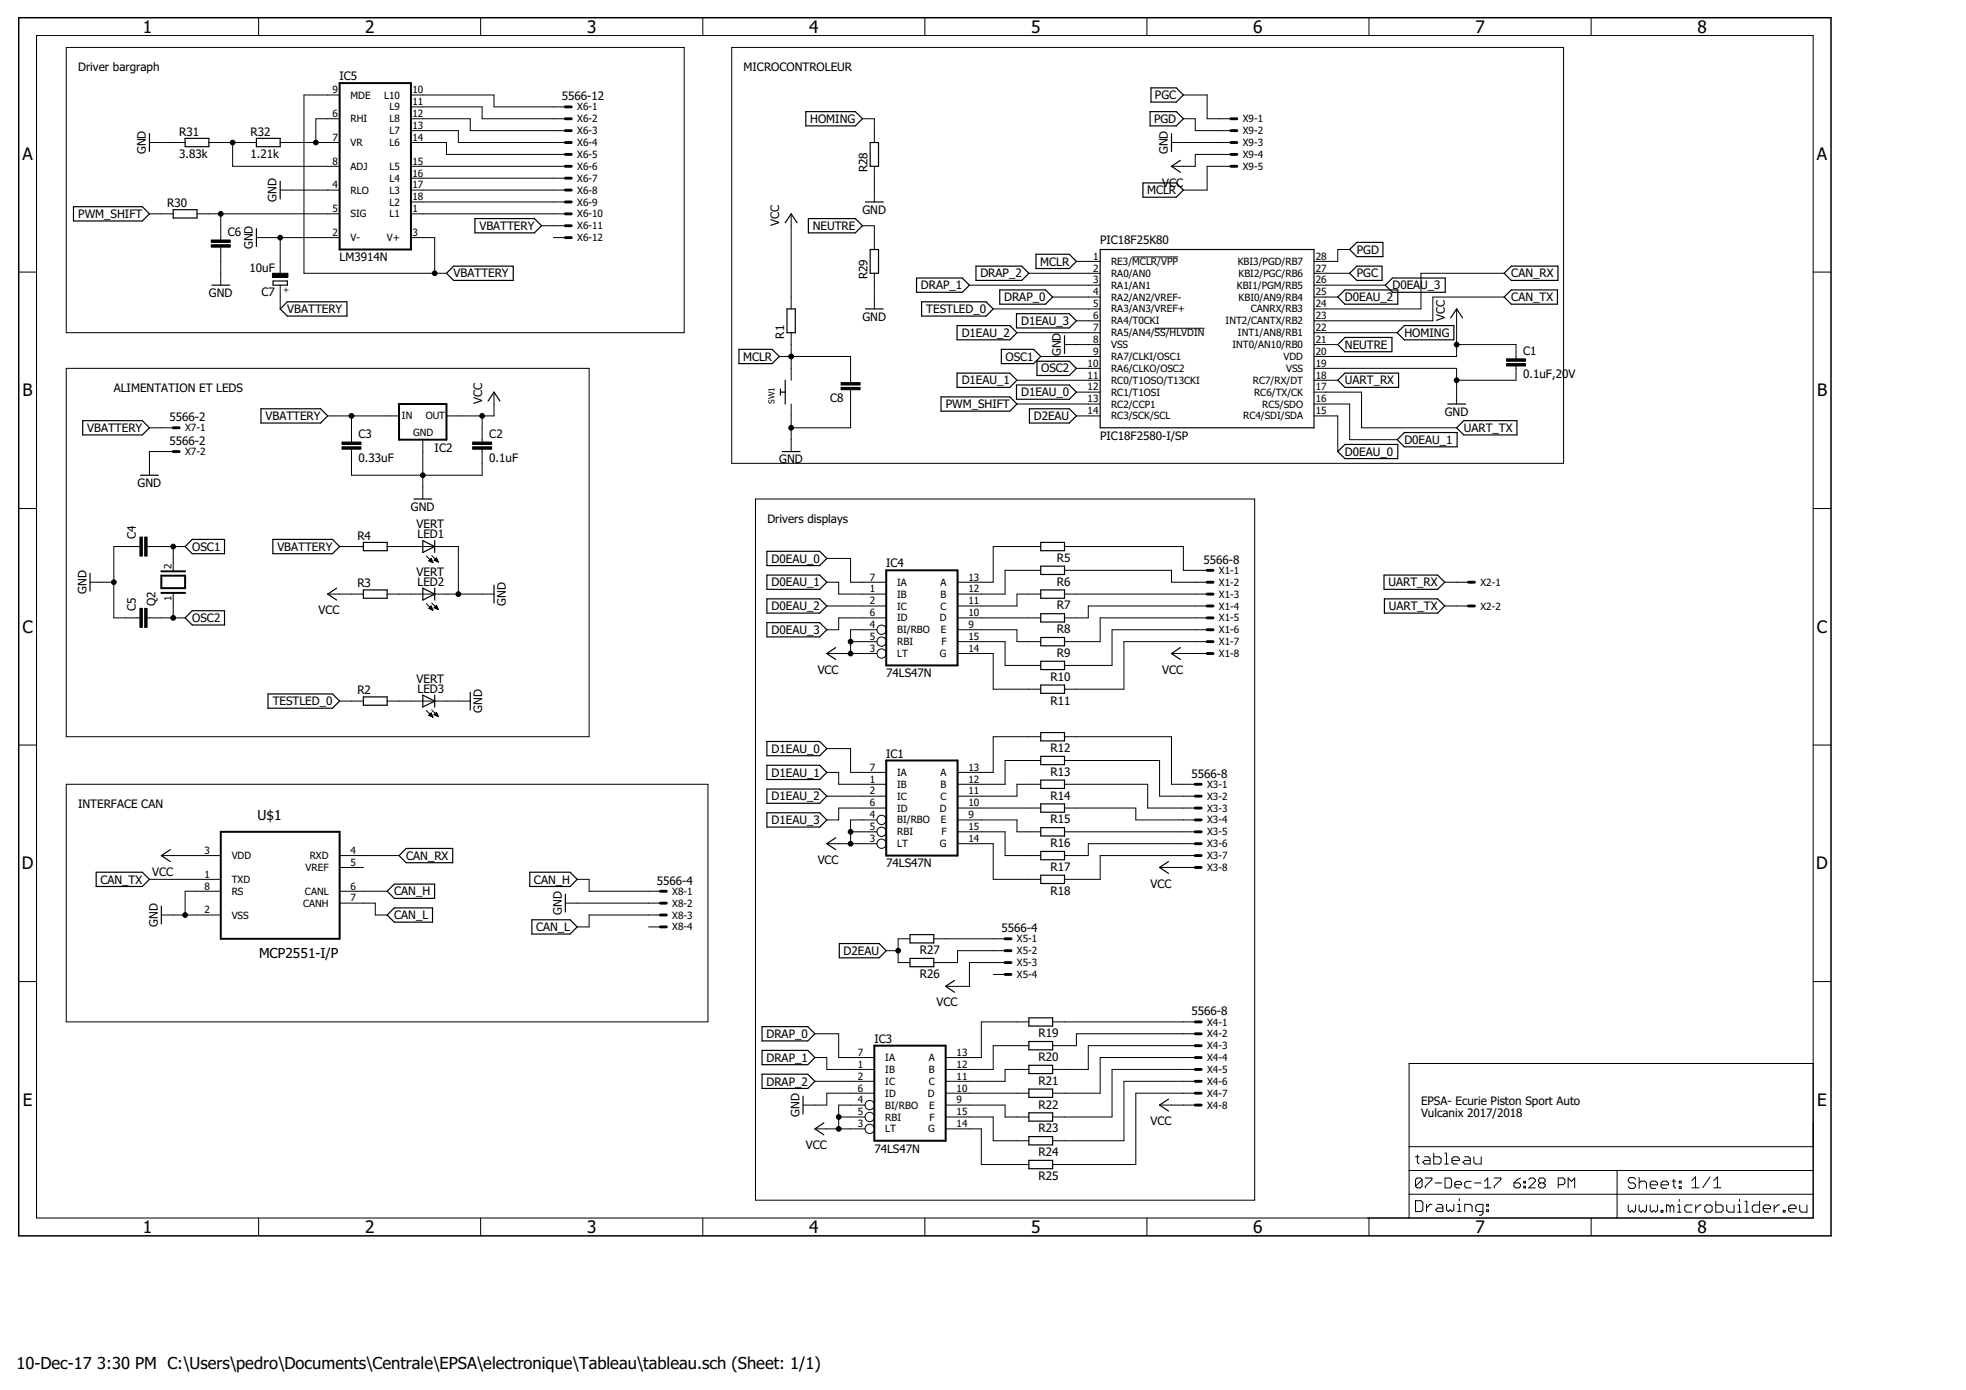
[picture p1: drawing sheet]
<svg xmlns="http://www.w3.org/2000/svg" width="420mm" height="297mm" viewBox="0 0 420 297" stroke-linecap="round" stroke-linejoin="round" font-family="sans-serif">
<g fill="none" stroke="#000" stroke-width=".21">
<path d="M7.8 7.6h379.7v252.7h-379.7zM14.2 10.1h132v61h-132zM55.3 3.8v3.8M102.7 3.8v3.8M150.2 3.8v3.8M156.4 10.1h177.8v88.9h-177.8zM197.7 3.8v3.8M245.1 3.8v3.8M292.6 3.8v3.8M340 3.8v3.8M31.9 30.5h7.7M44.6 30.5h10.2"/>
<path d="M49.7 30.5v5h22.9M59.9 30.5h12.7M72.6 20.3h-7.6v38.1h30.4M72.6 25.4h-5.1v5.1M87.8 22.8h15.2v2.6h17.8M87.8 20.3h17.8v2.5h15.2M87.8 25.4h12.7v2.5h20.3M87.8 35.5h33M87.8 30.5h7.6v2.5h25.4M87.8 27.9h10.2v2.6h22.8M87.8 38.1h33M184.3 25.4h2.6v5.1"/>
<path d="M186.9 35.5v7.7M250.4 30.5h12.7M252.9 25.4h2.5v2.5h7.7M252.9 20.3h5.1v5.1h5.1M263.1 33h-7.7v2.5h-5M263.1 35.5h-5.1v5.1h-5.1M4 58.1h3.8M31.9 45.7h5.1M42.1 45.7h30.5M47.2 45.7v5.6M47.2 52.8v8.1M54.8 50.8h17.8"/>
<path d="M59.9 40.6h12.7M59.9 50.8v7.6M87.8 40.6h33M87.8 45.7h33M87.8 43.2h33M87.8 50.8h5.1v7.6M115.7 48.2h5.1M118.3 50.8h2.5M169.1 45.7v20.3M184.3 48.2h2.6v5.1M186.9 58.4v7.6M219.9 58.4h15.2"/>
<path d="M230 55.9h5.1M242 54.9h9.8M280.8 58.4h7.6M288.4 53.3h-2.5v2.6h-5.1M321.5 58.4h-17.8v7.6h-22.9M387.5 58.1h3.8M14.2 78.7h111.7v78.7h-111.7zM59.9 60.9v5.1M166.5 76.2h15.3v5.6M169.1 71.1v10.2M207.2 60.9h27.9M212.3 66h22.8"/>
<path d="M217.3 71.1h17.8M222.4 76.2h12.7M225 63.5h10.1M227.5 73.6h7.6M230 68.6h5.1M230 78.7h5.1M246.8 70.1h10.6M280.8 60.9h15.3M280.8 63.5h5.1M280.8 71.1h17.8M280.8 73.6h5.1M280.8 78.7h30.5v7.6"/>
<path d="M311.3 73.6h12.7v3.1M311.3 66v10.2h-30.5M321.5 63.5h-15.3v5.1h-25.4M324 78.2v3.1h-12.7M31.9 91.4h5.1M37 96.5h-5.1v5.1M70 88.9h15.3M75.1 96v5.6h27.9v-5.6M75.1 88.9v5.6M90.4 94v12.6M103 88.9v5.6M105.6 83.8v5.1h-10.2"/>
<path d="M169.1 86.3v10.2M181.8 83.3v8.1h-12.7M217.3 81.3h17.8M217.3 86.3h17.8M230 83.8h5.1M230 88.9h5.1M280.8 81.3h5.1M280.8 83.8h10.2v7.6h20.3M280.8 86.3h7.6v7.7h10.2M280.8 88.9h5.1v7.6M4 108.7h3.8M29.9 116.8h-5.6v15.2h5.6"/>
<path d="M31.4 116.8h8.2M37 116.8v5.1M72.6 116.8h5.1M82.7 116.8h15.3v10.2M91.1 118.8l1.4 1.4M91.6 119.8l.5-.5 .4 .9zM91.7 119.8h.6M91.8 119.9h.6M91.8 119.7h.5M91.9 119.6h.3M92 119.4h.2M92.3 118.7l1.4 1.4"/>
<path d="M92.8 119.7l.5-.5 .4 .9zM92.8 119.7h.7M92.9 119.6h.5M92.9 119.8h.6M93 119.4h.4M93.2 119.3h.1M93.2 119.9h.4M161.5 106.6h106.6v149.9h-106.6zM176.7 119.3h5.1v5.1h7.6M222.4 116.8h-10.1v7.6h-7.7M227.5 116.8h25.4v5.1h5.1M387.5 108.7h3.8"/>
<path d="M19.2 124.4h5.1M31.4 132h8.2M37 127v5M70 127h7.7M82.7 127h22.9M91.1 129l1.4 1.4M91.6 130l.5-.5 .4 .9zM91.7 129.9h.6M91.7 130h.7M91.8 129.8h.5M91.9 129.7h.3M92 130.2h.4"/>
<path d="M92.1 129.6h.1M92.1 120h.3M92.3 128.9l1.4 1.4M92.3 130.3h.2M92.4 120.2h.1M92.8 129.9l.5-.5 .4 .9zM92.8 129.8h.7M92.9 129.9h.6M92.9 129.7h.5M93.1 129.6h.3M93.2 130h.4M93.2 129.5h.1"/>
<path d="M93.5 130.2h.1M93.5 120h.1M176.7 124.4h2.5v2.6h10.2M176.7 129.5h12.7M176.7 139.7h10.7M181.8 137.1h5.6M187.4 134.6h-5.6v5.1M189.4 132h-10.2v2.6h-2.5M204.6 132h17.8M204.6 139.7h7.7v7.6h10.1M204.6 134.6h12.7v2.5h5.1M204.6 137.1h10.2v5.1h7.6"/>
<path d="M222.4 121.9h-7.6v5.1h-10.2M222.4 127h-5.1v2.5h-12.7M227.5 127h30.5M227.5 121.9h22.9v2.5h7.6M250.4 139.7h7.6M258 129.5h-25.4v2.5h-5.1M258 132h-22.9v5.1h-7.6M258 134.6h-20.3v7.6h-10.2M258 137.1h-17.8v10.2h-12.7M308.8 124.4h5M308.8 129.5h5M4 159.2h3.8"/>
<path d="M72.6 149.8h5.1M82.7 149.8h17.8M91.1 151.8l1.4 1.4M91.6 152.9l.9 .3M91.6 152.8h.8M91.8 152.7h.5M91.9 153h.5M91.9 152.6h.3M92 152.5h.2M92.1 152.4h.1M92.1 152.4l-.5 .5M92.1 152.4l.4 .8"/>
<path d="M92.2 153.1h.2M92.3 151.7l1.4 1.4M92.4 153.2h.1M92.8 152.7h.7M92.8 152.7l.9 .4M92.8 152.7l.5-.5 .4 .9M92.9 152.6h.5M93 152.5h.4M93 152.8h.5M93.1 152.4h.2M93.3 152.3h.1M93.3 153h.3"/>
<path d="M93.6 153.1h.1M176.7 160h5.1v5.1h7.6M222.4 157.4h-10.1v7.7h-7.7M227.5 157.4h22.9v10.2h5M387.5 159.2h3.8M14.2 167.6h137.1v50.8h-137.1zM176.7 165.1h2.5v2.5h10.2M176.7 170.1h12.7M181.8 177.8h5.6M187.4 175.2h-5.6v5.1M189.4 172.7h-10.2v2.5h-2.5M204.6 177.8h10.2v5h7.6"/>
<path d="M204.6 175.2h12.7v2.6h5.1M204.6 172.7h17.8M222.4 162.5h-7.6v5.1h-10.2M222.4 167.6h-5.1v2.5h-12.7M227.5 167.6h17.8v5.1h10.1M227.5 162.5h20.3v7.6h7.6M227.5 172.7h15.2v2.5h12.7M227.5 177.8h27.9M31.9 187.9h15.3M34.5 182.8h12.7M34.5 195.5h12.7M47.2 190.5h-7.6v5"/>
<path d="M72.6 182.8h12.7M72.6 190.5h10.1M72.6 193h7.6v2.5h2.5M72.6 185.4h5.1M120.8 193h20.3M123.4 187.9h2.5v2.6h15.2M138.6 198.1h2.5M141.1 195.5h-15.2v2.6h-2.5M176.7 180.3h10.7M204.6 180.3h7.7v7.6h10.1M247.8 185.4h7.6M255.4 180.3h-22.8v2.5h-5.1"/>
<path d="M255.4 182.8h-20.3v5.1h-7.6M4 209.8h3.8M189.4 203.2h2.5M194.5 200.6h-2.6v5.1h2.6M199.6 200.6h15.2M212.3 208.2h2.5M214.8 203.2h-10.2v2.5h-5M214.8 205.7h-7.6v5.1h-5.1M219.9 218.4h-10.2v7.6h-7.6M225 218.4h30.4M387.5 209.8h3.8M174.2 226h2.5v2.5h10.2"/>
<path d="M174.2 231.1h12.7M174.2 220.9h5v5.1h7.7M179.2 238.7h5.7M184.9 236.2h-5.7v5M186.9 233.6h-10.2v2.6h-5.1M202.1 236.2h12.7v2.5h5.1M202.1 238.7h10.2v5.1h7.6M202.1 233.6h17.8M219.9 223.5h-7.6v5h-10.2M219.9 228.5h-5.1v2.6h-12.7M247.8 236.2h7.6M255.4 223.5h-22.8v5h-7.6"/>
<path d="M255.4 228.5h-17.7v10.2h-12.7M255.4 231.1h-15.2v12.7h-15.2M255.4 226h-20.3v7.6h-10.1M255.4 233.6h-12.7v15.3h-17.7M255.4 220.9h-25.4v2.6h-5M387.5 227.3h-86.4v33M174.2 241.2h10.7M202.1 241.2h7.6v7.7h10.2M301.1 255.2h86.4M301.1 250.1h86.4M301.1 245h86.4M302.5 247.2h.8"/>
<path d="M302.5 256.6h1.2l.4 .4v1.5l-.4 .4h-1.2zM302.9 246.8v1.6l.4 .4M303.9 252.1l-.3-.4h-.7l-.4 .4v1.4M303.9 252.1v1.4l-.3 .4h-.7l-.4-.4M303.9 252.1l-1.4 1.4M304.5 247.2h.7l.4 .4v1.2h-1.1l-.4-.4 .4-.4h1.1M304.6 251.7h1.4v.4l-1.4 1.4v.4M304.9 257.4v1.5M306 257.4h-.4l-.7 .7M306.4 246.4v2.4h1.2l.4-.4v-.8l-.4-.4h-1.2M306.7 252.8h1.4M307.2 257.4h.8l.4 .3v1.2h-1.2l-.4-.4 .4-.4h1.2"/>
<path d="M308.8 248.8h.7M308.8 246.4h.3v2.4M308.8 251.7h1.1l.3 .4v1.4l-.3 .4h-1.1zM309.1 257.4v1.1l.4 .4 .4-.4 .4 .4 .4-.4v-1.1M310.3 248h1.6v-.4l-.4-.4h-.8l-.4 .4v.8l.4 .4h.8M310.9 253.2h1.4v-.4l-.3-.3h-.7l-.4 .3v.7l.4 .4h.7M311.5 257.4h.4v1.5M311.5 258.9h.8M311.9 256.2v.4M313 247.2h.8l.4 .4v1.2h-1.2l-.3-.4 .3-.4h1.2M313 258.9v-1.5h1.2l.4 .3v1.2M314.4 252.5h-1l-.4 .3v.7l.4 .4h1"/>
<path d="M315 247.2v1.2l.4 .4h1.1v-1.6M315.1 252.8h1.4M316.9 258.9h-1.1l-.4-.4v-.8l.4-.3h1.1v1.9l-.4 .4h-.3M317.2 253.9h1.4M317.2 252.5l.7-.8v2.2M317.7 258.5h.4v.4h-.4zM317.7 257.4h.4v.3h-.4zM319.3 251.7h1.4v.4l-1.4 1.4v.4M323.6 252.8h1l.4 .4v.3l-.4 .4h-.7l-.3-.4zM325 251.7l-.7 .4-.7 .7M325.6 253.5h.4v.4h-.4zM325.6 252.5h.4v.3h-.4z"/>
<path d="M326.7 252.1l.4-.4h.7l.3 .4v.4l-1.4 1.4h1.4M329.2 252.8l-.4-.3v-.4l.4-.4h.7l.3 .4v.4l-.3 .3M329.2 252.8l-.4 .4v.3l.4 .4h.7l.3-.4v-.3l-.3-.4M329.2 252.8h.7M333 253.2h1.1l.3-.4v-.7l-.3-.4h-1.1v2.2M335.1 253.9v-2.2l.7 .8 .7-.8v2.2M345.6 250.1v10.2M348 257.5v1.2l.4 .3 .4-.3 .3 .3 .4-.3v-1.2M349.5 252l-.4-.4h-.7l-.4 .4v.4l.4 .4h.7l.4 .4v.4l-.4 .4h-.7l-.4-.4M350.3 251.6v2.4M350.3 257.5v1.2l.4 .3 .4-.3 .4 .3 .4-.3v-1.2M350.3 252.8l.4-.4h.8l.4 .4v1.2"/>
<path d="M352.7 253.2h1.5v-.4l-.4-.4h-.8l-.3 .4v.8l.3 .4h.8M352.7 257.5v1.2l.3 .3 .4-.3 .4 .3 .4-.3v-1.2M355 253.2h1.6v-.4l-.4-.4h-.8l-.4 .4v.8l.4 .4h.8M355 258.7h.4v.3h-.4zM356.9 257.9l-.3-.4h-.4v1.5M356.9 257.9l.4-.4 .4 .4v1.1M356.9 257.9v1.1M357.3 252.4h.8M357.7 252v1.6l.4 .4M358.5 257.5h.4v1.5M358.5 259h.8M358.9 252.4h.4v.4h-.4z"/>
<path d="M358.9 253.6h.4v.4h-.4zM358.9 256.3v.4M361.6 253.8h1.5M361.6 252.3l.8-.8v2.3M361.6 257.5h-1.2l-.3 .4v.8l.3 .3h1.2M362.4 257.5v1.5M363.6 257.5h-.4l-.8 .8M364.3 257.9l.4-.4h.8l.4 .4v.8l-.4 .3h-.8l-.4-.3zM365.5 251.5l-1.6 2.3M366.2 253.8h1.6M366.2 252.3l.8-.8v2.3M366.7 256.7v2.3h1.2l.3-.3v-.8l-.3-.4h-1.2"/>
<path d="M369 257.5v1.2l.4 .3h1.2v-1.5M371.4 259h.8M371.4 257.5h.4v1.5M371.8 256.3v.4M372.9 259h.8M372.9 256.7h.4v2.3M376 256.7v2.3h-1.1l-.4-.3v-.8l.4-.4h1.1M376.8 258.3h1.6v-.4l-.4-.4h-.8l-.4 .4v.8l.4 .3h.8M379.2 257.5v1.5M380.3 257.5h-.4l-.7 .8M381.1 258.7h.4v.3h-.4zM382.3 258.3h1.5v-.4l-.3-.4h-.8l-.4 .4v.8l.4 .3h.8"/>
<path d="M384.6 257.5v1.2l.4 .3h1.2v-1.5M55.3 260.3v3.8M102.7 260.3v3.8M150.2 260.3v3.8M197.7 260.3v3.8M245.1 260.3v3.8M292.6 260.3v3.8M340 260.3v3.8"/>
<circle cx="188.4" cy="139.7" r=".99"/>
<circle cx="188.4" cy="137.1" r=".99"/>
<circle cx="188.4" cy="134.6" r=".99"/>
<circle cx="188.4" cy="175.2" r=".99"/>
<circle cx="188.4" cy="177.8" r=".99"/>
<circle cx="188.4" cy="180.3" r=".99"/>
<circle cx="185.9" cy="236.2" r=".99"/>
<circle cx="185.9" cy="238.7" r=".99"/>
<circle cx="185.9" cy="241.2" r=".99"/>
</g>
<g fill="none" stroke="#000" stroke-width=".25">
<path d="M246 18.8h5.4l1.5 1.5-1.5 1.5h-5.4zM31.9 28.6v3.8M39.6 29.6h5v1.7h-5zM54.8 29.6h5.1v1.7h-5.1zM59.9 38.7v3.8M172.2 23.9h10.6l1.5 1.5-1.5 1.5h-10.6zM186 30.5h1.7v5h-1.7zM244.3 39.1h7.1l1.5 1.5-1.5 1.5h-7.1zM245.8 23.9h5.6l1.5 1.5-1.5 1.5h-5.6zM250.4 28.6v3.8M252.3 34.3l-1.9 1.2 1.9 1.3M15.7 44.2h14.7l1.5 1.5-1.5 1.5h-14.7z"/>
<path d="M37 44.8h5.1v1.8h-5.1zM54.8 48.9v3.8M96.9 56.9h12.8v3h-12.8l-1.5-1.5zM101.5 46.7h12.7l1.5 1.5-1.5 1.6h-12.7zM167.8 47.6l1.3-1.9 1.2 1.9M172.8 46.7h10l1.5 1.5-1.5 1.6h-10zM185 43.2h3.8M186 53.3h1.7v5.1h-1.7zM195.9 59.4h9.8l1.5 1.5-1.5 1.6h-9.8zM208.6 56.9h9.8l1.5 1.5-1.5 1.5h-9.8zM221.4 54.3h7.1l1.5 1.6-1.5 1.5h-7.1zM235.1 53.3h45.7v38.1h-45.7z"/>
<path d="M288.4 53.3l1.6-1.5h5.6v3h-5.6zM290 56.9h5.4v3h-5.4l-1.6-1.5zM297.6 59.4h11.3v3.1h-11.3l-1.5-1.6zM321.5 58.4l1.5-1.5h10v3h-10zM45.3 60.9h3.8M58.4 60h3v.9h-3zM59.9 66l1.5-1.5h12.7v3h-12.7zM157.9 74.7h7.1l1.5 1.5-1.5 1.5h-7.1zM168.2 66h1.8v5.1h-1.8zM185 66h3.8M197 64.5h13.7l1.6 1.5-1.6 1.5h-13.7zM204.5 69.6h11.3l1.5 1.5-1.5 1.5h-11.3z"/>
<path d="M204.5 79.7h11.3l1.5 1.6-1.5 1.5h-11.3zM213.7 62h9.7l1.6 1.5-1.6 1.5h-9.7zM214 74.7h6.9l1.5 1.5-1.5 1.5h-6.9zM217.2 67h11.3l1.5 1.6-1.5 1.5h-11.3zM221.6 77.2h6.9l1.5 1.5-1.5 1.5h-6.9zM227.5 71.7v3.8M285.9 73.6l1.5-1.5h10.1v3.1h-10.1zM287.4 62h11.3v3h-11.3l-1.5-1.5zM298.6 71.1l1.5-1.5h10.6v3h-10.6zM310 67.9l1.3-1.9 1.3 1.9M321.5 63.5l1.5-1.5h9.8v3h-9.8zM17.7 89.9h12.7l1.5 1.5-1.5 1.5h-12.7z"/>
<path d="M55.8 87.4h12.7l1.5 1.5-1.5 1.5h-12.7zM104.3 85.7l1.3-1.9 1.2 1.9M166.8 83.2v1.2M166.8 83.8h1M167.2 96.5h3.8M167.8 81.3v5M201.1 84.8h14.7l1.5 1.5-1.5 1.6h-14.7zM217.2 82.3h11.3l1.5 1.5-1.5 1.5h-11.3zM220 87.4h8.5l1.5 1.5-1.5 1.5h-8.5zM285.9 96.5l1.5-1.5h11.3v3h-11.3zM285.9 81.3l1.5-1.6h11.5v3.1h-11.5zM298.6 94l1.5-1.6h11.3v3.1h-11.3z"/>
<path d="M309.4 86.3h3.8M311.3 91.4l1.5-1.5h11.4v3h-11.4zM30 101.6h3.8M39.6 116.8l1.5-1.5h6.9v3h-6.9zM58.3 115.3h12.8l1.5 1.5-1.5 1.5h-12.8zM77.7 115.9h5v1.8h-5zM88.5 106.6h3.8M90.4 115.5l2.5 1.3-2.5 1.3zM92.9 115.5v2.6M163.9 117.8h11.3l1.5 1.5-1.5 1.6h-11.3zM222.4 115.9h5.1v1.8h-5.1zM19.2 122.5v3.8"/>
<path d="M39.6 132l1.5-1.5h6.9v3.1h-6.9zM71.9 125.7l-1.9 1.3 1.9 1.2M77.7 126.1h5v1.7h-5zM90.4 125.7l2.5 1.3-2.5 1.2zM92.9 125.7v2.5M105.6 125.1v3.8M163.9 133.1h11.3l1.5 1.5-1.5 1.5h-11.3zM163.9 122.9h11.3l1.5 1.5-1.5 1.5h-11.3zM163.9 128h11.3l1.5 1.5-1.5 1.5h-11.3zM178.6 138.4l-1.9 1.3 1.9 1.2M222.4 121h5.1v1.8h-5.1zM222.4 126.1h5.1v1.7h-5.1z"/>
<path d="M222.4 131.1h5.1v1.8h-5.1zM222.4 136.2h5.1v1.8h-5.1zM252.3 138.4l-1.9 1.3 1.9 1.2M295.8 122.9h11.4l1.6 1.5-1.6 1.5h-11.4zM295.9 128h11.3l1.6 1.5-1.6 1.5h-11.3zM57.3 148.3h13.8l1.5 1.5-1.5 1.5h-13.8zM77.7 148.9h5v1.8h-5zM90.4 148.5l2.5 1.3-2.5 1.3zM92.9 148.5v2.6M100.5 147.9v3.8M163.9 158.5h11.3l1.5 1.5-1.5 1.5h-11.3zM222.4 141.3h5.1v1.8h-5.1z"/>
<path d="M222.4 146.4h5.1v1.8h-5.1zM222.4 156.5h5.1v1.8h-5.1zM163.9 163.5h11.3l1.5 1.6-1.5 1.5h-11.3zM163.9 168.6h11.3l1.5 1.5-1.5 1.6h-11.3zM163.9 173.7h11.3l1.5 1.5-1.5 1.5h-11.3zM178.6 179l-1.9 1.3 1.9 1.3M222.4 161.6h5.1v1.8h-5.1zM222.4 166.7h5.1v1.8h-5.1zM222.4 171.8h5.1v1.8h-5.1zM222.4 176.9h5.1v1.7h-5.1zM20.6 186.4h9.8l1.5 1.5-1.5 1.5h-9.8zM34.5 193.6v3.8"/>
<path d="M36.4 181.6l-1.9 1.2 1.9 1.3M82.7 190.5l1.6-1.6h8.6v3.1h-8.6zM82.7 195.5l1.6-1.5h8.1v3.1h-8.1zM85.3 182.8l1.5-1.5h10v3.1h-10zM113.2 186.4h8.6l1.6 1.5-1.6 1.5h-8.6zM113.7 196.6h8.1l1.6 1.5-1.6 1.5h-8.1zM120.8 191.1v3.8M194.5 199.7h5.1v1.8h-5.1zM222.4 181.9h5.1v1.8h-5.1zM222.4 187h5.1v1.8h-5.1zM249.7 184.1l-1.9 1.3 1.9 1.2M162.9 219.4h9.7l1.6 1.5-1.6 1.5h-9.7z"/>
<path d="M179.4 201.6h8.5l1.5 1.6-1.5 1.5h-8.5zM194.5 204.8h5.1v1.8h-5.1zM204 209.5l-1.9 1.3 1.9 1.2M219.9 217.5h5.1v1.8h-5.1zM162.9 224.5h9.7l1.6 1.5-1.6 1.5h-9.7zM162.9 229.6h9.7l1.6 1.5-1.6 1.5h-9.7zM171.6 234.3v3.8M176.1 240l-1.9 1.2 1.9 1.3M219.9 222.6h5.1v1.7h-5.1zM219.9 227.6h5.1v1.8h-5.1zM219.9 232.7h5.1v1.8h-5.1zM219.9 237.8h5.1v1.8h-5.1z"/>
<path d="M249.7 234.9l-1.9 1.3 1.9 1.2M219.9 242.9h5.1v1.8h-5.1zM219.9 248h5.1v1.7h-5.1z"/>
</g>
<g fill="#000" stroke="#000" stroke-width=".21">
<path d="M45.1 52.3h4.1v.5h-4.1zM45.1 51.3h4.1v.5h-4.1zM58.2 58.4h3.3v.9h-3.3zM322 77.7h4v.5h-4zM322 76.7h4v.5h-4zM73.1 95.5h4.1v.5h-4.1zM73.1 94.5h4.1v.5h-4.1zM101 95.5h4.1v.5h-4.1zM101 94.5h4.1v.5h-4.1zM179.7 81.8h4.1v.5h-4.1zM179.7 82.8h4.1v.5h-4.1zM29.9 114.8h.5v4h-.5z"/>
<path d="M30.9 114.8h.5v4h-.5zM29.9 130h.5v4.1h-.5zM30.9 130h.5v4.1h-.5z"/>
</g>
<path d="M72.6 17.8h15.2v35.5h-15.2zM85.3 86.3h10.1v7.7h-10.1zM34.5 123h5.1v2.7h-5.1zM34.5 122.1h5.1M34.5 126.7h5.1M189.4 121.9h15.2v20.3h-15.2zM47.2 177.8h25.4v22.8h-25.4zM189.4 162.5h15.2v20.3h-15.2zM186.9 223.5h15.2v20.3h-15.2z" fill="none" stroke="#000" stroke-width=".42"/>
<g fill="none" stroke="#000" stroke-width=".61">
<path d="M120.8 22.8h1.3M120.8 25.4h1.3M120.8 27.9h1.3M120.8 30.5h1.3M120.8 33h1.3M120.8 35.5h1.3M120.8 38.1h1.3M263.1 25.4h1.2M263.1 27.9h1.2M263.1 30.5h1.2M263.1 33h1.2M263.1 35.5h1.2"/>
<path d="M120.8 40.6h1.3M120.8 43.2h1.3M120.8 45.7h1.3M120.8 48.2h1.3M120.8 50.8h1.3M37 91.4h1.3M37 96.5h1.3M258 121.9h1.2M258 124.4h1.2M258 127h1.2M258 129.5h1.2M258 132h1.2"/>
<path d="M258 134.6h1.2M258 137.1h1.2M258 139.7h1.2M313.8 124.4h1.3M313.8 129.5h1.3M255.4 167.6h1.3M255.4 170.1h1.3M255.4 172.7h1.3M255.4 175.2h1.3M255.4 177.8h1.3M141.1 190.5h1.3M141.1 193h1.3"/>
<path d="M141.1 195.5h1.3M141.1 198.1h1.3M255.4 180.3h1.3M255.4 182.8h1.3M255.4 185.4h1.3M214.8 200.6h1.3M214.8 203.2h1.3M214.8 205.7h1.3M214.8 208.2h1.3M255.4 218.4h1.3M255.4 220.9h1.3M255.4 223.5h1.3"/>
<path d="M255.4 226h1.3M255.4 228.5h1.3M255.4 231.1h1.3M255.4 233.6h1.3M255.4 236.2h1.3"/>
</g>
<path d="M4 3.8h387.3v260.3h-387.3z" fill="none" stroke="#000" stroke-width=".32"/>
<g fill="#000" stroke="#000" stroke-width=".21">
<circle cx="49.7" cy="30.5" r=".51"/>
<circle cx="67.5" cy="30.5" r=".51"/>
<circle cx="47.2" cy="45.7" r=".51"/>
<circle cx="59.9" cy="50.8" r=".51"/>
<circle cx="92.9" cy="58.4" r=".51"/>
<circle cx="169.1" cy="76.2" r=".51"/>
<circle cx="311.3" cy="73.6" r=".51"/>
<circle cx="75.1" cy="88.9" r=".51"/>
<circle cx="103" cy="88.9" r=".51"/>
<circle cx="169.1" cy="91.4" r=".51"/>
<circle cx="311.3" cy="81.3" r=".51"/>
<circle cx="37" cy="116.8" r=".51"/>
<circle cx="90.4" cy="101.6" r=".51"/>
<circle cx="24.3" cy="124.4" r=".51"/>
<circle cx="37" cy="132" r=".51"/>
<circle cx="98" cy="127" r=".51"/>
<circle cx="181.8" cy="139.7" r=".51"/>
<circle cx="181.8" cy="137.1" r=".51"/>
<circle cx="181.8" cy="177.8" r=".51"/>
<circle cx="39.6" cy="195.5" r=".51"/>
<circle cx="181.8" cy="180.3" r=".51"/>
<circle cx="191.9" cy="203.2" r=".51"/>
<circle cx="179.2" cy="238.7" r=".51"/>
<circle cx="179.2" cy="241.2" r=".51"/>
</g>
<g font-size="3.7">
<text x="30.5" y="7">1</text>
<text x="78" y="7">2</text>
<text x="125.5" y="7">3</text>
<text x="172.9" y="7">4</text>
<text x="220.4" y="7">5</text>
<text x="267.8" y="7">6</text>
<text x="315.3" y="7">7</text>
<text x="362.8" y="7">8</text>
<text x="4.8" y="34.2">A</text>
<text x="388.3" y="34.2">A</text>
<text x="4.8" y="84.7">B</text>
<text x="388.3" y="84.7">B</text>
<text x="4.8" y="135.2">C</text>
<text x="388.3" y="135.2">C</text>
<text x="4.7" y="185.8">D</text>
<text x="388.2" y="185.8">D</text>
<text x="4.9" y="236.3">E</text>
<text x="388.4" y="236.3">E</text>
<text x="30.5" y="263.5">1</text>
<text x="78" y="263.5">2</text>
<text x="125.5" y="263.5">3</text>
<text x="172.9" y="263.5">4</text>
<text x="220.4" y="263.5">5</text>
<text x="267.8" y="263.5">6</text>
<text x="315.3" y="263.5">7</text>
<text x="362.8" y="263.5">8</text>
</g>
<g font-size="3.5">
<text x="3.5" y="292.5">10-Dec-17</text>
<text x="20.8" y="292.5">3:30 PM C:\Users\pedro\Documents\Centrale\EPSA\electronique\Tableau\tableau.sch (Sheet: 1/1)</text>
</g>
<g font-size="2.9">
<text x="55" y="175.1">U$1</text>
<text x="55.4" y="204.7">MCP2551-I/P</text>
</g>
<g font-size="2.5">
<text x="16.7" y="15.2">Driver bargraph</text>
<text x="72.6" y="17.1">IC5</text>
<text x="158.9" y="15.2">MICROCONTROLEUR</text>
<text x="120.1" y="21.4">5566-12</text>
<text x="246.8" y="21.2">PGC</text>
<text x="38.3" y="29">R31</text>
<text x="53.5" y="29">R32</text>
<text x="173.1" y="26.3">HOMING</text>
<text x="246.6" y="26.3">PGD</text>
<text x="31.2" y="33" transform="rotate(-90 31.2 33)">GND</text>
<text x="38.3" y="33.8">3.83k</text>
<text x="53.5" y="33.8">1.21k</text>
<text x="249.6" y="33" transform="rotate(-90 249.6 33)">GND</text>
<text x="185.4" y="36.8" transform="rotate(-90 185.4 36.8)">R28</text>
<text x="245.1" y="41.5">MCLR</text>
<text x="248.4" y="39.9">VCC</text>
<text x="16.7" y="46.6">PWM_SHIFT</text>
<text x="35.7" y="44.2">R30</text>
<text x="59.1" y="43.1" transform="rotate(-90 59.1 43.1)">GND</text>
<text x="184.3" y="45.7">GND</text>
<text x="48.7" y="50.4">C6</text>
<text x="54" y="53.3" transform="rotate(-90 54 53.3)">GND</text>
<text x="102.5" y="49.1">VBATTERY</text>
<text x="166.5" y="48.2" transform="rotate(-90 166.5 48.2)">VCC</text>
<text x="173.7" y="49.1">NEUTRE</text>
<text x="235.1" y="52">PIC18F25K80</text>
<text x="53.3" y="58.1">10uF</text>
<text x="72.6" y="55.9">LM3914N</text>
<text x="97" y="59.3">VBATTERY</text>
<text x="185.4" y="59.7" transform="rotate(-90 185.4 59.7)">R29</text>
<text x="209.5" y="59.3">DRAP_2</text>
<text x="222.3" y="56.7">MCLR</text>
<text x="290" y="59.3">PGC</text>
<text x="290" y="54.2">PGD</text>
<text x="323" y="59.3">CAN_RX</text>
<text x="44.6" y="63.5">GND</text>
<text x="55.9" y="63.2">C7</text>
<text x="196.8" y="61.8">DRAP_1</text>
<text x="214.6" y="64.4">DRAP_0</text>
<text x="287.4" y="64.4">D0EAU_2</text>
<text x="297.6" y="61.8">D0EAU_3</text>
<text x="323" y="64.4">CAN_TX</text>
<text x="61.4" y="66.9">VBATTERY</text>
<text x="184.3" y="68.6">GND</text>
<text x="198" y="66.9">TESTLED_0</text>
<text x="205.5" y="72">D1EAU_2</text>
<text x="218.2" y="69.4">D1EAU_3</text>
<text x="300.1" y="72">HOMING</text>
<text x="308.8" y="68.6" transform="rotate(-90 308.8 68.6)">VCC</text>
<text x="158.8" y="77.1">MCLR</text>
<text x="167.6" y="72.4" transform="rotate(-90 167.6 72.4)">R1</text>
<text x="214.9" y="77.1">OSC1</text>
<text x="226.7" y="76.1" transform="rotate(-90 226.7 76.1)">GND</text>
<text x="287.4" y="74.5">NEUTRE</text>
<text x="325.5" y="75.8">C1</text>
<text x="24.3" y="83.8">ALIMENTATION ET LEDS</text>
<text x="205.5" y="82.1">D1EAU_1</text>
<text x="222.5" y="79.6">OSC2</text>
<text x="287.4" y="82.1">UART_RX</text>
<text x="325.5" y="80.9">0.1uF,20V</text>
<text x="56.7" y="89.8">VBATTERY</text>
<text x="103" y="86.3" transform="rotate(-90 103 86.3)">VCC</text>
<text x="177.4" y="85.9">C8</text>
<text x="202.1" y="87.2">PWM_SHIFT</text>
<text x="218.2" y="84.7">D1EAU_0</text>
<text x="220.9" y="89.8">D2EAU</text>
<text x="308.8" y="88.9">GND</text>
<text x="18.6" y="92.3">VBATTERY</text>
<text x="36.3" y="90">5566-2</text>
<text x="36.3" y="95.1">5566-2</text>
<text x="76.6" y="93.6">C3</text>
<text x="104.6" y="93.6">C2</text>
<text x="235.1" y="93.9">PIC18F2580-I/SP</text>
<text x="300.1" y="94.8">D0EAU_1</text>
<text x="312.8" y="92.3">UART_TX</text>
<text x="76.6" y="98.6">0.33uF</text>
<text x="92.9" y="96.5">IC2</text>
<text x="104.6" y="98.6">0.1uF</text>
<text x="166.5" y="99">GND</text>
<text x="287.4" y="97.4">D0EAU_0</text>
<text x="29.4" y="104.1">GND</text>
<text x="87.8" y="109.2">GND</text>
<text x="89" y="112.9">VERT</text>
<text x="164" y="111.7">Drivers displays</text>
<text x="29" y="115.3" transform="rotate(-90 29 115.3)">C4</text>
<text x="41.1" y="117.7">OSC1</text>
<text x="59.3" y="117.7">VBATTERY</text>
<text x="76.4" y="115.3">R4</text>
<text x="89.2" y="115">LED1</text>
<text x="76.4" y="125.5">R3</text>
<text x="89" y="123">VERT</text>
<text x="89.2" y="125.2">LED2</text>
<text x="164.9" y="120.2">D0EAU_0</text>
<text x="164.9" y="125.3">D0EAU_1</text>
<text x="189.4" y="121.2">IC4</text>
<text x="225.9" y="120.1">R5</text>
<text x="225.9" y="125.2">R6</text>
<text x="257.2" y="120.5">5566-8</text>
<text x="296.7" y="125.3">UART_RX</text>
<text x="18.5" y="126.9" transform="rotate(-90 18.5 126.9)">GND</text>
<text x="29" y="130.5" transform="rotate(-90 29 130.5)">C5</text>
<text x="33.2" y="129.5" transform="rotate(-90 33.2 129.5)">Q2</text>
<text x="68.1" y="131.3">VCC</text>
<text x="108.1" y="129.5" transform="rotate(-90 108.1 129.5)">GND</text>
<text x="164.9" y="130.4">D0EAU_2</text>
<text x="225.9" y="130.2">R7</text>
<text x="296.8" y="130.4">UART_TX</text>
<text x="41.1" y="132.9">OSC2</text>
<text x="164.9" y="135.5">D0EAU_3</text>
<text x="225.9" y="135.3">R8</text>
<text x="174.8" y="144">VCC</text>
<text x="225.9" y="140.4">R9</text>
<text x="248.4" y="144">VCC</text>
<text x="76.4" y="148.3">R2</text>
<text x="89" y="145.9">VERT</text>
<text x="89.2" y="148">LED3</text>
<text x="189.4" y="144.7">74LS47N</text>
<text x="224.5" y="145.5">R10</text>
<text x="58.3" y="150.7">TESTLED_0</text>
<text x="103" y="152.4" transform="rotate(-90 103 152.4)">GND</text>
<text x="224.5" y="150.6">R11</text>
<text x="164.9" y="160.9">D1EAU_0</text>
<text x="189.4" y="161.9">IC1</text>
<text x="224.5" y="160.7">R12</text>
<text x="164.9" y="165.9">D1EAU_1</text>
<text x="224.5" y="165.8">R13</text>
<text x="254.7" y="166.2">5566-8</text>
<text x="16.7" y="172.7">INTERFACE CAN</text>
<text x="164.9" y="171">D1EAU_2</text>
<text x="224.5" y="170.9">R14</text>
<text x="164.9" y="176.1">D1EAU_3</text>
<text x="224.5" y="176">R15</text>
<text x="86.8" y="183.7">CAN_RX</text>
<text x="174.8" y="184.6">VCC</text>
<text x="189.4" y="185.4">74LS47N</text>
<text x="224.5" y="181">R16</text>
<text x="21.5" y="188.8">CAN_TX</text>
<text x="32.5" y="187.2">VCC</text>
<text x="84.3" y="191.3">CAN_H</text>
<text x="114.1" y="188.8">CAN_H</text>
<text x="140.4" y="189.1">5566-4</text>
<text x="224.5" y="186.1">R17</text>
<text x="224.5" y="191.2">R18</text>
<text x="245.9" y="189.7">VCC</text>
<text x="84.3" y="196.4">CAN_L</text>
<text x="120.1" y="195.5" transform="rotate(-90 120.1 195.5)">GND</text>
<text x="33.7" y="198" transform="rotate(-90 33.7 198)">GND</text>
<text x="114.6" y="199">CAN_L</text>
<text x="196.6" y="203.9">R27</text>
<text x="214" y="199.2">5566-4</text>
<text x="180.3" y="204">D2EAU</text>
<text x="196.6" y="209">R26</text>
<text x="200.1" y="215.1">VCC</text>
<text x="163.8" y="221.8">DRAP_0</text>
<text x="222" y="221.7">R19</text>
<text x="254.7" y="217">5566-8</text>
<text x="163.8" y="226.9">DRAP_1</text>
<text x="186.9" y="222.8">IC3</text>
<text x="222" y="226.7">R20</text>
<text x="163.8" y="232">DRAP_2</text>
<text x="222" y="231.8">R21</text>
<text x="170.9" y="238.7" transform="rotate(-90 170.9 238.7)">GND</text>
<text x="222" y="236.9">R22</text>
<text x="303.7" y="236">EPSA- Ecurie Piston Sport Auto</text>
<text x="303.7" y="238.7">Vulcanix 2017/2018</text>
<text x="172.2" y="245.6">VCC</text>
<text x="222" y="242">R23</text>
<text x="245.9" y="240.5">VCC</text>
<text x="186.9" y="246.3">74LS47N</text>
<text x="222" y="247.1">R24</text>
<text x="222" y="252.1">R25</text>
</g>
<g font-size="2.1">
<text x="71.1" y="19.9">9</text>
<text x="74.9" y="21.1">MDE</text>
<text x="82.1" y="21.1">L10</text>
<text x="83.3" y="23.6">L9</text>
<text x="88.2" y="19.9">10</text>
<text x="88.2" y="22.5">11</text>
<text x="123.4" y="23.6">X6-1</text>
<text x="71.1" y="25">6</text>
<text x="74.9" y="26.1">RHI</text>
<text x="83.3" y="26.1">L8</text>
<text x="83.3" y="28.7">L7</text>
<text x="88.2" y="25">12</text>
<text x="88.2" y="27.6">13</text>
<text x="123.4" y="26.1">X6-2</text>
<text x="123.4" y="28.7">X6-3</text>
<text x="265.6" y="26.1">X9-1</text>
<text x="265.6" y="28.7">X9-2</text>
<text x="71.1" y="35.2">8</text>
<text x="71.1" y="30.1">7</text>
<text x="74.9" y="31.2">VR</text>
<text x="83.3" y="31.2">L6</text>
<text x="88.2" y="30.1">14</text>
<text x="88.2" y="35.2">15</text>
<text x="123.4" y="31.2">X6-4</text>
<text x="123.4" y="33.8">X6-5</text>
<text x="265.6" y="31.2">X9-3</text>
<text x="265.6" y="33.8">X9-4</text>
<text x="71.1" y="40.3">4</text>
<text x="74.9" y="36.3">ADJ</text>
<text x="74.9" y="41.4">RLO</text>
<text x="83.3" y="36.3">L5</text>
<text x="83.3" y="38.8">L4</text>
<text x="83.3" y="41.4">L3</text>
<text x="88.2" y="37.7">16</text>
<text x="88.2" y="40.3">17</text>
<text x="123.4" y="36.3">X6-6</text>
<text x="123.4" y="38.8">X6-7</text>
<text x="123.4" y="41.4">X6-8</text>
<text x="265.6" y="36.3">X9-5</text>
<text x="71.1" y="45.3">5</text>
<text x="74.9" y="46.5">SIG</text>
<text x="83.3" y="43.9">L2</text>
<text x="83.3" y="46.5">L1</text>
<text x="88.2" y="42.8">18</text>
<text x="88.2" y="45.3">1</text>
<text x="123.4" y="43.9">X6-9</text>
<text x="123.4" y="46.5">X6-10</text>
<text x="71.1" y="50.4">2</text>
<text x="74.9" y="51.5">V-</text>
<text x="82.7" y="51.5">V+</text>
<text x="88.2" y="50.4">3</text>
<text x="123.4" y="49">X6-11</text>
<text x="123.4" y="51.5">X6-12</text>
<text x="233.6" y="55.5">1</text>
<text x="233.6" y="58">2</text>
<text x="237.4" y="56.6">RE3/MCLR/VPP</text>
<text x="237.4" y="59.2">RA0/AN0</text>
<text x="264.5" y="56.6">KBI3/PGD/RB7</text>
<text x="264.7" y="59.2">KBI2/PGC/RB6</text>
<text x="281.2" y="58">27</text>
<text x="281.2" y="55.5">28</text>
<text x="233.6" y="60.6">3</text>
<text x="233.6" y="63.1">4</text>
<text x="233.6" y="65.7">5</text>
<text x="237.4" y="61.7">RA1/AN1</text>
<text x="237.4" y="64.2">RA2/AN2/VREF-</text>
<text x="264.3" y="61.7">KBI1/PGM/RB5</text>
<text x="264.7" y="64.2">KBI0/AN9/RB4</text>
<text x="281.2" y="65.7">24</text>
<text x="281.2" y="63.1">25</text>
<text x="281.2" y="60.6">26</text>
<text x="233.6" y="68.2">6</text>
<text x="233.6" y="70.7">7</text>
<text x="237.4" y="66.8">RA3/AN3/VREF+</text>
<text x="237.4" y="69.3">RA4/T0CKI</text>
<text x="237.4" y="71.9">RA5/AN4/SS/HLVDIN</text>
<text x="261.9" y="69.3">INT2/CANTX/RB2</text>
<text x="264.6" y="71.9">INT1/AN8/RB1</text>
<text x="267.3" y="66.8">CANRX/RB3</text>
<text x="281.2" y="70.7">22</text>
<text x="281.2" y="68.2">23</text>
<text x="233.6" y="73.3">8</text>
<text x="233.6" y="75.8">9</text>
<text x="237.4" y="74.4">VSS</text>
<text x="237.4" y="76.9">RA7/CLKI/OSC1</text>
<text x="263.4" y="74.4">INT0/AN10/RB0</text>
<text x="274.3" y="76.9">VDD</text>
<text x="281.2" y="75.8">20</text>
<text x="281.2" y="73.3">21</text>
<text x="232.4" y="78.4">10</text>
<text x="232.4" y="80.9">11</text>
<text x="232.4" y="83.4">12</text>
<text x="237.4" y="79.5">RA6/CLKO/OSC2</text>
<text x="237.4" y="82">RC0/T1OSO/T13CKI</text>
<text x="267.8" y="82">RC7/RX/DT</text>
<text x="274.9" y="79.5">VSS</text>
<text x="281.2" y="83.4">17</text>
<text x="281.2" y="80.9">18</text>
<text x="281.2" y="78.4">19</text>
<text x="85.9" y="89.5">IN</text>
<text x="91" y="89.5">OUT</text>
<text x="232.4" y="86">13</text>
<text x="232.4" y="88.5">14</text>
<text x="237.4" y="84.6">RC1/T1OSI</text>
<text x="237.4" y="87.1">RC2/CCP1</text>
<text x="237.4" y="89.6">RC3/SCK/SCL</text>
<text x="265.7" y="89.6">RC4/SDI/SDA</text>
<text x="268" y="84.6">RC6/TX/CK</text>
<text x="269.7" y="87.1">RC5/SDO</text>
<text x="281.2" y="88.5">15</text>
<text x="281.2" y="86">16</text>
<text x="39.6" y="92.2">X7-1</text>
<text x="88.3" y="93.2">GND</text>
<text x="39.6" y="97.3">X7-2</text>
<text x="36.7" y="121.5" transform="rotate(-90 36.7 121.5)">2</text>
<text x="185.9" y="124.1">7</text>
<text x="191.7" y="125.2">IA</text>
<text x="201" y="125.2">A</text>
<text x="207" y="124.1">13</text>
<text x="260.5" y="122.6">X1-1</text>
<text x="260.5" y="125.2">X1-2</text>
<text x="316.4" y="125.2">X2-1</text>
<text x="36.7" y="128.5" transform="rotate(-90 36.7 128.5)">1</text>
<text x="185.9" y="126.6">1</text>
<text x="185.9" y="129.1">2</text>
<text x="185.9" y="131.7">6</text>
<text x="191.7" y="127.7">IB</text>
<text x="191.7" y="130.3">IC</text>
<text x="201" y="130.3">C</text>
<text x="201" y="127.7">B</text>
<text x="207" y="131.7">10</text>
<text x="207" y="129.1">11</text>
<text x="207" y="126.6">12</text>
<text x="260.5" y="127.7">X1-3</text>
<text x="260.5" y="130.3">X1-4</text>
<text x="316.4" y="130.3">X2-2</text>
<text x="185.9" y="134.2">4</text>
<text x="185.9" y="136.8">5</text>
<text x="191.7" y="135.3">BI/RBO</text>
<text x="191.7" y="137.9">RBI</text>
<text x="191.7" y="132.8">ID</text>
<text x="200.8" y="132.8">D</text>
<text x="201.1" y="135.3">E</text>
<text x="201.2" y="137.9">F</text>
<text x="207" y="134.2">9</text>
<text x="207" y="136.8">15</text>
<text x="260.5" y="132.8">X1-5</text>
<text x="260.5" y="135.3">X1-6</text>
<text x="260.5" y="137.9">X1-7</text>
<text x="185.9" y="139.3">3</text>
<text x="191.7" y="140.4">LT</text>
<text x="200.9" y="140.4">G</text>
<text x="207" y="139.3">14</text>
<text x="260.5" y="140.4">X1-8</text>
<text x="185.9" y="167.2">1</text>
<text x="185.9" y="164.7">7</text>
<text x="191.7" y="165.8">IA</text>
<text x="201" y="165.8">A</text>
<text x="207" y="167.2">12</text>
<text x="207" y="164.7">13</text>
<text x="185.9" y="169.8">2</text>
<text x="185.9" y="172.3">6</text>
<text x="191.7" y="168.4">IB</text>
<text x="191.7" y="170.9">IC</text>
<text x="191.7" y="173.4">ID</text>
<text x="200.8" y="173.4">D</text>
<text x="201" y="170.9">C</text>
<text x="201" y="168.4">B</text>
<text x="207" y="172.3">10</text>
<text x="207" y="169.8">11</text>
<text x="258" y="168.4">X3-1</text>
<text x="258" y="170.9">X3-2</text>
<text x="258" y="173.4">X3-3</text>
<text x="185.9" y="179.9">3</text>
<text x="185.9" y="174.9">4</text>
<text x="185.9" y="177.4">5</text>
<text x="191.7" y="176">BI/RBO</text>
<text x="191.7" y="178.5">RBI</text>
<text x="201.1" y="176">E</text>
<text x="201.2" y="178.5">F</text>
<text x="207" y="174.9">9</text>
<text x="207" y="179.9">14</text>
<text x="207" y="177.4">15</text>
<text x="258" y="176">X3-4</text>
<text x="258" y="178.5">X3-5</text>
<text x="43.7" y="182.5">3</text>
<text x="49.5" y="183.6">VDD</text>
<text x="66.2" y="183.6">RXD</text>
<text x="74.9" y="182.5">4</text>
<text x="74.9" y="185">5</text>
<text x="191.7" y="181.1">LT</text>
<text x="200.9" y="181.1">G</text>
<text x="258" y="181.1">X3-6</text>
<text x="258" y="183.6">X3-7</text>
<text x="43.7" y="187.6">1</text>
<text x="43.7" y="190.1">8</text>
<text x="49.5" y="188.7">TXD</text>
<text x="49.5" y="191.2">RS</text>
<text x="65.2" y="191.2">CANL</text>
<text x="65.3" y="186.1">VREF</text>
<text x="74.9" y="190.1">6</text>
<text x="143.7" y="191.2">X8-1</text>
<text x="258" y="186.1">X3-8</text>
<text x="43.7" y="195.2">2</text>
<text x="49.5" y="196.3">VSS</text>
<text x="64.8" y="193.8">CANH</text>
<text x="74.9" y="192.6">7</text>
<text x="143.7" y="193.8">X8-2</text>
<text x="143.7" y="196.3">X8-3</text>
<text x="143.7" y="198.8">X8-4</text>
<text x="217.3" y="201.4">X5-1</text>
<text x="217.3" y="203.9">X5-2</text>
<text x="217.3" y="206.5">X5-3</text>
<text x="217.3" y="209">X5-4</text>
<text x="258" y="219.1">X4-1</text>
<text x="258" y="221.7">X4-2</text>
<text x="183.4" y="225.7">7</text>
<text x="189.2" y="226.8">IA</text>
<text x="198.5" y="226.8">A</text>
<text x="204.4" y="225.7">13</text>
<text x="258" y="224.2">X4-3</text>
<text x="258" y="226.8">X4-4</text>
<text x="183.4" y="228.2">1</text>
<text x="183.4" y="230.7">2</text>
<text x="183.4" y="233.3">6</text>
<text x="189.2" y="229.3">IB</text>
<text x="189.2" y="231.8">IC</text>
<text x="198.5" y="231.8">C</text>
<text x="198.5" y="229.3">B</text>
<text x="204.4" y="233.3">10</text>
<text x="204.4" y="230.7">11</text>
<text x="204.4" y="228.2">12</text>
<text x="258" y="229.3">X4-5</text>
<text x="258" y="231.8">X4-6</text>
<text x="183.4" y="235.8">4</text>
<text x="183.4" y="238.3">5</text>
<text x="189.2" y="236.9">BI/RBO</text>
<text x="189.2" y="239.5">RBI</text>
<text x="189.2" y="234.4">ID</text>
<text x="198.3" y="234.4">D</text>
<text x="198.6" y="236.9">E</text>
<text x="198.6" y="239.5">F</text>
<text x="204.4" y="235.8">9</text>
<text x="204.4" y="238.3">15</text>
<text x="258" y="234.4">X4-7</text>
<text x="258" y="236.9">X4-8</text>
<text x="183.4" y="240.9">3</text>
<text x="189.2" y="242">LT</text>
<text x="198.3" y="242">G</text>
<text x="204.4" y="240.9">14</text>
</g>
<g font-size="1.8">
<text x="61.7" y="62.6" transform="rotate(-90 61.7 62.6)">+</text>
<text x="165.5" y="86.3" transform="rotate(-90 165.5 86.3)">SW1</text>
</g>
</svg>
